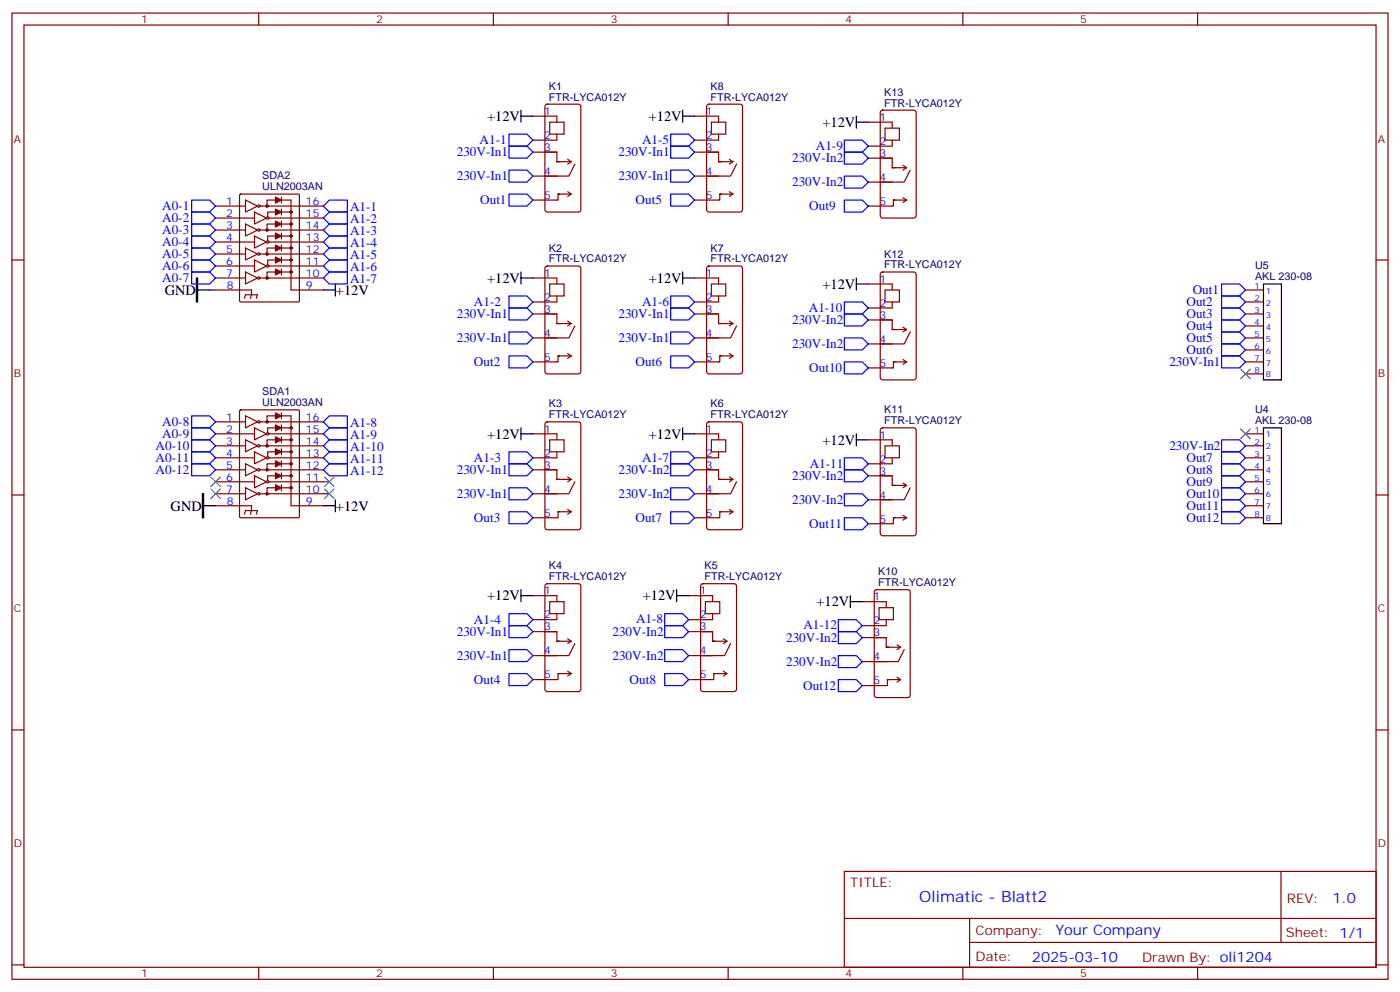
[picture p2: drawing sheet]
<svg xmlns="http://www.w3.org/2000/svg" width="412mm" height="292mm" viewBox="0 0 412 292" stroke-linecap="round" stroke-linejoin="round" font-family="sans-serif">
<g fill="none" stroke="#870000" stroke-width=".35">
<path d="M3.5 3.8h405.4v284.4h-405.4zM7.1 7.4h398.2v277.3h-398.2zM76.2 3.8v3.6M145.3 3.8v3.6M214.5 3.8v3.6M283.6 3.8v3.6M352.8 3.8v3.6M157 34.2h7v1.7M160.7 30.9l.5-.2h9.2l.6 .4 .1 30.6-.5 .7h-9.4l-.6-.5-.1-30.5zM161.9 35.9h4.3v3.6h-4.3zM164 39.5v1.7h-7M204.6 34.2h7.1v1.7"/>
<path d="M208.4 30.9l.4-.2h9.2l.7 .4v30.6l-.4 .7h-9.5l-.6-.5-.1-30.5zM209.5 35.9h4.3v3.6h-4.3zM211.7 39.5v1.7h-7.1M255.8 35.9h7v1.8M259.5 32.6l.5-.2h9.2l.6 .5 .1 30.6-.5 .6-9.4 .1-.7-.5v-30.6zM260.7 37.7h4.2v3.5h-4.2zM70.6 57.3l.3-.2h16.9l.3 .2 .1 31.2-.2 .3-17.1 .1-.3-.2zM72.3 58.9l3.5 1.7-3.5 1.8zM81.1 58.9h-2.4v1.7M82.9 58.9h2.8v26.4h9.5M82.9 58v1.8M157 44.8h7"/>
<path d="M157 51.8h7M160.5 44.8h3.5v2.8M164.4 57.1v1.8h-7.4M164.7 47.6h-.7h4.3M164.7 57.1h-.3h3.9M167.2 46.9l1.1 .7M167.2 56.4l1.1 .7M168.3 47.6l-1.1 .7M168.3 57.1l-1.1 .7M169.3 48.3l-1.7 3.5h-7.1M204.6 44.8h7.1M204.6 51.8h7.1"/>
<path d="M208.1 44.8h3.6v2.8M212 57.1v1.8h-7.4M212.4 47.6h-.7h4.2M212.4 57.1h-.4h3.9M214.8 46.9l1.1 .7M214.8 56.4l1.1 .7M215.9 47.6l-1.1 .7M215.9 57.1l-1.1 .7M217 48.3l-1.8 3.5h-7.1M255.8 46.5h7M255.8 53.6h7M259.3 46.5h3.5v2.9"/>
<path d="M262.8 41.2v1.8h-7M263.2 58.9v1.7h-7.4M263.5 49.4h-.7h4.3M263.5 58.9h-.3h3.9M266 48.6l1.1 .8M266 58.2l1.1 .7M267.1 49.4l-1.1 .7M267.1 58.9l-1.1 .7M268.1 50.1l-1.8 3.5h-7M3.5 76.5h3.6M63.5 60.6h8.8M63.5 64.2h11.5"/>
<path d="M63.5 67.7h8.8M63.5 71.2h7.1M63.5 74.8h8.8M63.5 78.3h11.5M70.7 71.2h4.3M72.3 73l3.5 1.8-3.5 1.7zM72.3 65.9l3.5 1.8-3.5 1.8zM75 76.5l3.5 1.8-3.5 1.7zM75 69.5l3.5 1.7-3.5 1.8zM75 62.4l3.5 1.8-3.5 1.7zM76.6 60.6h18.6M76.6 67.7h18.6"/>
<path d="M76.6 74.8h18.6M81.1 73h-2.4v1.8M81.1 65.9h-2.4v1.8M81.1 76.5h-2.3v1.4M81.3 69.5h-2.5v1.4M81.3 62.4h-2.5v1.4M82.9 76.5h2.8M82.9 61.5v1.8M82.9 65.1v1.7M82.9 68.6v1.7M82.9 72.1v1.8M82.9 75.6v1.8"/>
<path d="M82.9 79.2v1.7M82.9 73h2.8M82.9 69.5h2.8M82.9 65.9h2.8M82.9 62.4h2.8M95.2 78.3h-16a.35 .35 0 0 0-.5-.3 .35 .35 0 0 0-.1 .5 .35 .35 0 0 0 .6-.1M95.2 71.2h-16a.35 .35 0 0 0-.5-.3 .35 .35 0 0 0-.1 .6 .35 .35 0 0 0 .6-.2M95.2 64.2h-16a.35 .35 0 0 0-.5-.3 .35 .35 0 0 0-.1 .5 .35 .35 0 0 0 .6-.1M160.7 78.5l.5-.2h9.2l.6 .4 .1 30.6-.5 .7h-9.4l-.6-.4-.1-30.6zM208.4 78.5l.4-.2h9.2l.7 .4v30.6l-.4 .7h-9.5l-.6-.4-.1-30.6zM405.3 76.5h3.6M63.5 81.8h8.8"/>
<path d="M63.5 85.3h10.6v1.4l-.4 1.1M72 87.8l.3-1.1h3.5l-.3 1.1M72.3 80l3.5 1.8-3.5 1.8zM76.6 81.8h18.6M81.1 80h-2.4v1.8M82.9 80h2.8M157 81.8h7v1.8M157 92.4h7M157 99.4h7M160.5 92.4h3.5v2.8M161.9 83.6h4.3v3.5h-4.3zM164 87.1v1.8h-7"/>
<path d="M164.7 95.2h-.7h4.3M167.2 94.5l1.1 .7M168.3 95.2l-1.1 .7M169.3 95.9l-1.7 3.5h-7.1M204.6 92.4h7.1M204.6 81.8h7.1v1.8M204.6 99.4h7.1M208.1 92.4h3.6v2.8M209.5 83.6h4.3v3.5h-4.3zM211.7 87.1v1.8h-7.1M212.4 95.2h-.7h4.2M214.8 94.5l1.1 .7"/>
<path d="M215.9 95.2l-1.1 .7M217 95.9l-1.8 3.5h-7.1M255.8 83.6h7v1.7M255.8 94.2h7M259.3 94.2h3.5v2.8M259.5 80.3l.5-.3h9.2l.6 .5 .1 30.6-.5 .6-9.4 .1-.7-.5v-30.5zM260.7 85.3h4.2v3.6h-4.2zM262.8 88.9v1.7h-7M263.5 97h-.7h4.3M266 96.3l1.1 .7M267.1 97l-1.1 .7M268.1 97.7l-1.8 3.5h-7"/>
<path d="M366.9 92.4h5.3M366.9 99.4h5.3M366.9 88.9h5.3M366.9 85.3h5.3M366.9 95.9h5.3M164.4 104.7v1.8h-7.4M164.7 104.7h-.3h3.9M167.2 104l1.1 .7M168.3 104.7l-1.1 .7M212 104.7v1.8h-7.4M212.4 104.7h-.4h3.9M214.8 104l1.1 .7"/>
<path d="M215.9 104.7l-1.1 .7M255.8 101.2h7M263.2 106.5v1.8h-7.4M263.5 106.5h-.3h3.9M266 105.8l1.1 .7M267.1 106.5l-1.1 .7M366.9 106.5h5.3M366.9 103h5.3M366.9 110h5.3M63.5 138.3h8.8M63.5 127.7h11.5M63.5 134.7h7.1"/>
<path d="M63.5 124.1h8.8M63.5 131.2h8.8M70.6 120.8l.3-.2h16.9l.3 .2 .1 31.2-.2 .3-17.1 .1-.3-.2zM70.7 134.7h4.3M72.3 136.5l3.5 1.8-3.5 1.7zM72.3 129.4l3.5 1.8-3.5 1.8zM72.3 122.4l3.5 1.7-3.5 1.8zM75 133l3.5 1.7-3.5 1.8zM75 125.9l3.5 1.8-3.5 1.7zM76.6 138.3h18.6M76.6 124.1h18.6M76.6 131.2h18.6"/>
<path d="M81.1 136.5h-2.4v1.8M81.1 129.4h-2.4v1.8M81.1 122.4h-2.4v1.7M81.3 133h-2.5v1.4M81.3 125.9h-2.5v1.4M82.9 129.4h2.8M82.9 136.5h2.8M82.9 122.4h2.8v26.4h9.5M82.9 121.5v1.8M82.9 125v1.8M82.9 128.6v1.7M82.9 132.1v1.7"/>
<path d="M82.9 135.6v1.8M82.9 139.1v1.8M82.9 133h2.8M82.9 125.9h2.8M95.2 134.7h-16a.35 .35 0 0 0-.5-.3 .35 .35 0 0 0-.1 .6 .35 .35 0 0 0 .6-.2M95.2 127.7h-16a.35 .35 0 0 0-.5-.3 .35 .35 0 0 0-.1 .5 .35 .35 0 0 0 .6-.1M157 127.7h7v1.7M157 138.3h7M160.5 138.3h3.5v2.8M160.7 124.3l.5-.2h9.2l.6 .5 .1 30.6-.5 .6-9.4 .1-.6-.5-.1-30.6zM161.9 129.4h4.3v3.6h-4.3zM164 133v1.7h-7"/>
<path d="M204.6 138.3h7.1M204.6 127.7h7.1v1.7M208.1 138.3h3.6v2.8M208.4 124.3l.4-.2h9.2l.7 .5v30.6l-.4 .6-9.5 .1-.6-.5-.1-30.6zM209.5 129.4h4.3v3.6h-4.3zM211.7 133v1.7h-7.1M255.8 129.4h7v1.8M259.5 126.1l.5-.2h9.2l.6 .4 .1 30.7-.5 .6-9.4 .1-.7-.5v-30.6zM260.7 131.2h4.2v3.5h-4.2zM262.8 134.7v1.8h-7M366.9 138.3h5.3M366.9 127.7h5.3"/>
<path d="M366.9 134.7h5.3M366.9 131.2h5.3M3.5 145.7h3.6M63.5 145.3h8.8M63.5 141.8h11.5M63.5 148.8h10.6v1.4l-.4 1.1M72 151.3l.3-1.1h3.5l-.3 1.1M72.3 143.5l3.5 1.8-3.5 1.8zM75 140l3.5 1.8-3.5 1.7zM76.6 145.3h18.6M81.1 143.5h-2.4v1.8M81.1 140h-2.3v1.4"/>
<path d="M82.9 140h2.8M82.9 142.7v1.7M82.9 143.5h2.8M95.2 141.8h-16a.35 .35 0 0 0-.5-.3 .35 .35 0 0 0-.1 .5 .35 .35 0 0 0 .6-.1M157 145.3h7M164.4 150.6v1.8h-7.4M164.7 141.1h-.7h4.3M164.7 150.6h-.3h3.9M167.2 140.4l1.1 .7M167.2 149.9l1.1 .7M168.3 141.1l-1.1 .7M168.3 150.6l-1.1 .7"/>
<path d="M169.3 141.8l-1.7 3.5h-7.1M204.6 145.3h7.1M212 150.6v1.8h-7.4M212.4 141.1h-.7h4.2M212.4 150.6h-.4h3.9M214.8 140.4l1.1 .7M214.8 149.9l1.1 .7M215.9 141.1l-1.1 .7M215.9 150.6l-1.1 .7M217 141.8l-1.8 3.5h-7.1M255.8 140h7M255.8 147.1h7"/>
<path d="M259.3 140h3.5v2.8M263.2 152.4v1.7h-7.4M263.5 142.8h-.7h4.3M263.5 152.4h-.3h3.9M266 142.1l1.1 .7M266 151.7l1.1 .7M267.1 142.8l-1.1 .7M267.1 152.4l-1.1 .7M268.1 143.5l-1.8 3.6h-7M366.9 145.3h5.3M366.9 152.4h5.3M366.9 141.8h5.3"/>
<path d="M366.9 148.8h5.3M405.3 145.7h3.6M157 175.3h7v1.8M160.7 172l.5-.2h9.2l.6 .4 .1 30.6-.5 .7h-9.4l-.6-.4-.1-30.6zM161.9 177.1h4.3v3.5h-4.3zM202.8 175.3h7.1v1.8M206.6 172l.5-.2h9.2l.6 .4 .1 30.6-.5 .7h-9.4l-.7-.4v-30.6zM207.8 177.1h4.2v3.5h-4.2zM254 177.1h7.1v1.7M257.8 173.7l.4-.2h9.2l.7 .5v30.6l-.5 .6-9.4 .1-.6-.5-.1-30.6zM258.9 178.8h4.3v3.6h-4.3zM157 185.9h7"/>
<path d="M157 192.9h7M160.5 185.9h3.5v2.8M164 180.6v1.8h-7M164.4 198.2v1.8h-7.4M164.7 188.7h-.7h4.3M164.7 198.2h-.3h3.9M167.2 188l1.1 .7M167.2 197.5l1.1 .7M168.3 188.7l-1.1 .7M168.3 198.2l-1.1 .7M169.3 189.4l-1.7 3.5h-7.1M202.8 185.9h7.1"/>
<path d="M202.8 192.9h7.1M206.4 185.9h3.5v2.8M209.9 180.6v1.8h-7.1M210.3 198.2v1.8h-7.5M210.6 188.7h-.7h4.2M210.6 198.2h-.3h3.8M213.1 188l1 .7M213.1 197.5l1 .7M214.1 188.7l-1 .7M214.1 198.2l-1 .7M215.2 189.4l-1.8 3.5h-7M254 187.6h7.1"/>
<path d="M254 194.7h7.1M257.5 187.6h3.6v2.9M261.1 182.4v1.7h-7.1M261.4 200v1.8h-7.4M261.8 190.5h-.7h4.2M261.8 200h-.4h3.9M264.2 189.8l1.1 .7M264.2 199.3l1.1 .7M265.3 190.5l-1.1 .7M265.3 200l-1.1 .7M266.3 191.2l-1.7 3.5h-7.1M3.5 214.8h3.6"/>
<path d="M405.3 214.8h3.6M248.7 256.4h156.6v28.3h-156.6zM377.3 256.5v20.8M248.7 270.3h156.5M285.6 277.3h119.6M285.6 270.3v14.1M3.5 284h3.6M76.2 284.7v3.5M145.3 284.7v3.5M214.5 284.7v3.5M283.6 284.7v3.5M352.8 284.7v3.5"/>
<path d="M405.3 284h3.6"/>
<circle cx="76.2" cy="60.6" r=".35"/>
<circle cx="76.2" cy="67.7" r=".35"/>
<circle cx="76.2" cy="74.8" r=".35"/>
<circle cx="76.2" cy="81.8" r=".35"/>
<circle cx="76.2" cy="131.2" r=".35"/>
<circle cx="76.2" cy="138.3" r=".35"/>
<circle cx="76.2" cy="124.1" r=".35"/>
<circle cx="76.2" cy="145.3" r=".35"/>
</g>
<g fill="#870000" stroke="#870000" stroke-width=".35">
<path d="M81.1 142.7l1.8 .8-1.8 .9z"/>
<path d="M81.1 139.1l1.8 .9-1.8 .9z"/>
<path d="M81.1 135.6l1.8 .9-1.8 .9z"/>
<path d="M81.1 132.1l1.8 .9-1.8 .8z"/>
<path d="M81.1 128.6l1.8 .8-1.8 .9z"/>
<path d="M81.1 125l1.8 .9-1.8 .9z"/>
<path d="M81.1 121.5l1.8 .9-1.8 .9z"/>
<path d="M81.1 79.2l1.8 .8-1.8 .9z"/>
<path d="M81.1 75.6l1.8 .9-1.8 .9z"/>
<path d="M81.1 72.1l1.8 .9-1.8 .9z"/>
<path d="M81.1 68.6l1.8 .9-1.8 .8z"/>
<path d="M81.1 65.1l1.8 .8-1.8 .9z"/>
<path d="M81.1 61.5l1.8 .9-1.8 .9z"/>
<path d="M81.1 58l1.8 .9-1.8 .9z"/>
<circle cx="85.7" cy="125.9" r=".35"/>
<circle cx="85.7" cy="129.4" r=".35"/>
<circle cx="85.7" cy="133" r=".35"/>
<circle cx="85.7" cy="136.5" r=".35"/>
<circle cx="85.7" cy="140" r=".35"/>
<circle cx="85.7" cy="143.5" r=".35"/>
<circle cx="78.7" cy="124.1" r=".35"/>
<circle cx="78.7" cy="131.2" r=".35"/>
<circle cx="78.7" cy="138.3" r=".35"/>
<circle cx="78.7" cy="145.3" r=".35"/>
<circle cx="85.7" cy="62.4" r=".35"/>
<circle cx="85.7" cy="65.9" r=".35"/>
<circle cx="85.7" cy="69.5" r=".35"/>
<circle cx="85.7" cy="73" r=".35"/>
<circle cx="85.7" cy="76.5" r=".35"/>
<circle cx="85.7" cy="80" r=".35"/>
<circle cx="78.7" cy="60.6" r=".35"/>
<circle cx="78.7" cy="67.7" r=".35"/>
<circle cx="78.7" cy="74.8" r=".35"/>
<circle cx="78.7" cy="81.8" r=".35"/>
</g>
<path d="M57.9 81.8h.3v7.1h-.3zM59.6 145.3h.4v7.1h-.4z" fill="#000" stroke="#000" stroke-width=".35"/>
<g fill="none" stroke="#000" stroke-width=".35">
<path d="M153.5 34.2h3.5M153.5 32.4v3.5M201.1 34.2h3.5M201.1 32.4v3.5M252.2 34.2v3.5M252.2 35.9h3.6M58.2 85.3h3.5M95.2 85.3h3.6M98.8 83.6v3.5M153.5 80v3.6M153.5 81.8h3.5M201.1 81.8h3.5"/>
<path d="M201.1 80v3.6M252.2 81.8v3.5M252.2 83.6h3.6M372.2 83.6h5.3v28.2h-5.3zM153.5 125.9v3.5M153.5 127.7h3.5M201.1 127.7h3.5M201.1 125.9v3.5M252.2 129.4h3.6M252.2 127.7v3.5M372.2 125.9h5.3v28.2h-5.3zM60 148.8h3.5"/>
<path d="M95.2 148.8h3.6M98.8 147.1v3.5M153.5 173.5v3.6M153.5 175.3h3.5M199.3 175.3h3.5M199.3 173.5v3.6M250.5 177.1h3.5M250.5 175.3v3.5"/>
</g>
<path d="M61.7 85.3h1.8M95.2 145.3h1.8M95.2 141.8h1.8" fill="none" stroke="#008700" stroke-width=".35"/>
<g fill="none" stroke="#00f" stroke-width=".35">
<path d="M149.9 39.5h5.3l1.8 1.7-1.8 1.8h-5.3zM197.6 39.5h5.2l1.8 1.7-1.8 1.8h-5.2zM56.4 58.9h5.3l1.8 1.7-1.8 1.8h-5.3zM149.9 57.1h5.3l1.8 1.8-1.8 1.7h-5.3zM149.9 50.1h5.3l1.8 1.7-1.8 1.8h-5.3zM149.9 43h5.3l1.8 1.8-1.8 1.7h-5.3zM197.6 50.1h5.2l1.8 1.7-1.8 1.8h-5.2zM197.6 57.1h5.2l1.8 1.8-1.8 1.7h-5.2zM197.6 43h5.2l1.8 1.8-1.8 1.7h-5.2zM248.7 51.8h5.3l1.8 1.8-1.8 1.8h-5.3zM248.7 44.8h5.3l1.8 1.7-1.8 1.8h-5.3zM248.7 41.2h5.3l1.8 1.8-1.8 1.8h-5.3z"/>
<path d="M248.7 58.9h5.3l1.8 1.7-1.8 1.8h-5.3zM56.4 62.4h5.3l1.8 1.8-1.8 1.7h-5.3zM56.4 65.9h5.3l1.8 1.8-1.8 1.8h-5.3zM56.4 69.5h5.3l1.8 1.7-1.8 1.8h-5.3zM56.4 73h5.3l1.8 1.8-1.8 1.7h-5.3zM56.4 76.5h5.3l1.8 1.8-1.8 1.7h-5.3zM95.2 60.6l1.8-1.7h5.3v3.5h-5.3zM95.2 64.2l1.8-1.8h5.3v3.5h-5.3zM95.2 67.7l1.8-1.8h5.3v3.6h-5.3zM95.2 71.2l1.8-1.7h5.3v3.5h-5.3zM95.2 74.8l1.8-1.8h5.3v3.5h-5.3zM95.2 78.3l1.8-1.8h5.3v3.5h-5.3z"/>
<path d="M56.4 80h5.3l1.8 1.8-1.8 1.8h-5.3zM95.2 81.8l1.8-1.8h5.3v3.6h-5.3zM149.9 87.1h5.3l1.8 1.8-1.8 1.7h-5.3zM149.9 97.7h5.3l1.8 1.7-1.8 1.8h-5.3zM149.9 90.6h5.3l1.8 1.8-1.8 1.8h-5.3zM197.6 97.7h5.2l1.8 1.7-1.8 1.8h-5.2zM197.6 90.6h5.2l1.8 1.8-1.8 1.8h-5.2zM197.6 87.1h5.2l1.8 1.8-1.8 1.7h-5.2zM248.7 99.4h5.3l1.8 1.8-1.8 1.8h-5.3zM248.7 92.4h5.3l1.8 1.8-1.8 1.7h-5.3zM248.7 88.9h5.3l1.8 1.7-1.8 1.8h-5.3zM359.8 83.6h5.3l1.8 1.7-1.8 1.8h-5.3z"/>
<path d="M359.8 87.1h5.3l1.8 1.8-1.8 1.7h-5.3zM359.8 90.6h5.3l1.8 1.8-1.8 1.8h-5.3zM359.8 94.2h5.3l1.8 1.7-1.8 1.8h-5.3zM359.8 97.7h5.3l1.8 1.7-1.8 1.8h-5.3zM149.9 104.7h5.3l1.8 1.8-1.8 1.8h-5.3zM197.6 104.7h5.2l1.8 1.8-1.8 1.8h-5.2zM248.7 106.5h5.3l1.8 1.8-1.8 1.7h-5.3zM359.8 101.2h5.3l1.8 1.8-1.8 1.7h-5.3zM359.8 104.7h5.3l1.8 1.8-1.8 1.8h-5.3zM56.4 122.4h5.3l1.8 1.7-1.8 1.8h-5.3zM56.4 125.9h5.3l1.8 1.8-1.8 1.7h-5.3zM56.4 129.4h5.3l1.8 1.8-1.8 1.8h-5.3z"/>
<path d="M56.4 133h5.3l1.8 1.7-1.8 1.8h-5.3zM56.4 136.5h5.3l1.8 1.8-1.8 1.7h-5.3zM95.2 124.1l1.8-1.7h5.3v3.5h-5.3zM95.2 131.2l1.8-1.8h5.3v3.6h-5.3zM95.2 134.7l1.8-1.7h5.3v3.5h-5.3zM95.2 138.3l1.8-1.8h5.3v3.5h-5.3zM97 125.9h5.3v3.5h-5.3l-1.8-1.7zM149.9 133h5.3l1.8 1.7-1.8 1.8h-5.3zM149.9 136.5h5.3l1.8 1.8-1.8 1.7h-5.3zM197.6 133h5.2l1.8 1.7-1.8 1.8h-5.2zM197.6 136.5h5.2l1.8 1.8-1.8 1.7h-5.2zM248.7 138.3h5.3l1.8 1.7-1.8 1.8h-5.3z"/>
<path d="M248.7 134.7h5.3l1.8 1.8-1.8 1.8h-5.3zM359.8 133h5.3l1.8 1.7-1.8 1.8h-5.3zM359.8 136.5h5.3l1.8 1.8-1.8 1.7h-5.3zM359.8 129.4h5.3l1.8 1.8-1.8 1.8h-5.3zM149.9 150.6h5.3l1.8 1.8-1.8 1.7h-5.3zM149.9 143.5h5.3l1.8 1.8-1.8 1.8h-5.3zM197.6 143.5h5.2l1.8 1.8-1.8 1.8h-5.2zM197.6 150.6h5.2l1.8 1.8-1.8 1.7h-5.2zM248.7 145.3h5.3l1.8 1.8-1.8 1.7h-5.3zM248.7 152.4h5.3l1.8 1.7-1.8 1.8h-5.3zM359.8 140h5.3l1.8 1.8-1.8 1.7h-5.3zM359.8 143.5h5.3l1.8 1.8-1.8 1.8h-5.3z"/>
<path d="M359.8 147.1h5.3l1.8 1.7-1.8 1.8h-5.3zM359.8 150.6h5.3l1.8 1.8-1.8 1.7h-5.3zM149.9 180.6h5.3l1.8 1.8-1.8 1.7h-5.3zM149.9 198.2h5.3l1.8 1.8-1.8 1.8h-5.3zM149.9 191.2h5.3l1.8 1.7-1.8 1.8h-5.3zM149.9 184.1h5.3l1.8 1.8-1.8 1.7h-5.3zM195.8 191.2h5.3l1.7 1.7-1.7 1.8h-5.3zM195.8 198.2h5.3l1.7 1.8-1.7 1.8h-5.3zM195.8 184.1h5.3l1.7 1.8-1.7 1.7h-5.3zM195.8 180.6h5.3l1.7 1.8-1.7 1.7h-5.3zM246.9 192.9h5.3l1.8 1.8-1.8 1.8h-5.3zM246.9 185.9h5.3l1.8 1.7-1.8 1.8h-5.3z"/>
<path d="M246.9 182.4h5.3l1.8 1.7-1.8 1.8h-5.3zM246.9 200h5.3l1.8 1.8-1.8 1.7h-5.3z"/>
</g>
<path d="M365.5 108.6l2.8 2.8M368.3 108.6l-2.8 2.8M365.5 126.3l2.8 2.8M368.3 126.3l-2.8 2.8M62.1 140.4l2.8 2.8M62.1 143.9l2.8 2.8M64.9 140.4l-2.8 2.8M64.9 143.9l-2.8 2.8M95.6 140.4l2.8 2.8M95.6 143.9l2.8 2.8M98.4 140.4l-2.8 2.8M98.4 143.9l-2.8 2.8" fill="none" stroke="#3c3" stroke-width=".35"/>
<text font-size="4.6" fill="#00f" x="270.8" y="265.5">Olimatic - Blatt2</text>
<g font-size="4.2">
<text x="143.5" y="35.6">+12V</text>
<text x="191.1" y="35.6">+12V</text>
<text x="242.3" y="37.4">+12V</text>
<text x="143.5" y="83.2">+12V</text>
<text x="191.1" y="83.2">+12V</text>
<text x="48.5" y="86.7">GND</text>
<text x="99" y="86.7">+12V</text>
<text x="242.3" y="85">+12V</text>
<text x="143.5" y="129.1">+12V</text>
<text x="191.1" y="129.1">+12V</text>
<text x="242.3" y="130.8">+12V</text>
<text x="50.3" y="150.2">GND</text>
<text x="99" y="150.2">+12V</text>
<text x="143.5" y="176.7">+12V</text>
<text x="189.3" y="176.7">+12V</text>
<text x="240.5" y="178.5">+12V</text>
</g>
<g font-size="4.2" fill="#00f">
<text x="392.5" y="265.7">1.0</text>
<text x="310.9" y="275.3">Your Company</text>
<text x="304" y="283.1">2025-03-10</text>
</g>
<g font-size="3.9" fill="#00f">
<text x="134.6" y="46">230V-In1</text>
<text x="141.3" y="42.5">A1-1</text>
<text x="182.2" y="46">230V-In1</text>
<text x="189.1" y="42.3">A1-5</text>
<text x="233.3" y="47.8">230V-In2</text>
<text x="240.3" y="44.1">A1-9</text>
<text x="134.6" y="53.1">230V-In1</text>
<text x="182.2" y="53.1">230V-In1</text>
<text x="233.3" y="54.8">230V-In2</text>
<text x="47.8" y="61.9">A0-1</text>
<text x="47.8" y="65.3">A0-2</text>
<text x="103.1" y="62">A1-1</text>
<text x="103.1" y="65.6">A1-2</text>
<text x="141.5" y="60.1">Out1</text>
<text x="187.2" y="60">Out5</text>
<text x="238.4" y="61.8">Out9</text>
<text x="47.8" y="68.9">A0-3</text>
<text x="103.1" y="69.1">A1-3</text>
<text x="47.8" y="72.4">A0-4</text>
<text x="47.8" y="75.9">A0-5</text>
<text x="103.1" y="72.7">A1-4</text>
<text x="103.1" y="76.2">A1-5</text>
<text x="47.8" y="79.4">A0-6</text>
<text x="47.8" y="83">A0-7</text>
<text x="103.1" y="79.7">A1-6</text>
<text x="103.1" y="83.3">A1-7</text>
<text x="189.1" y="90">A1-6</text>
<text x="351.4" y="86.5">Out1</text>
<text x="134.6" y="93.6">230V-In1</text>
<text x="139.6" y="90">A1-2</text>
<text x="182.2" y="93.7">230V-In1</text>
<text x="233.3" y="95.4">230V-In2</text>
<text x="238.3" y="91.7">A1-10</text>
<text x="349.5" y="90">Out2</text>
<text x="349.5" y="93.6">Out3</text>
<text x="134.6" y="100.7">230V-In1</text>
<text x="182.2" y="100.7">230V-In1</text>
<text x="349.5" y="97.1">Out4</text>
<text x="349.5" y="100.6">Out5</text>
<text x="139.6" y="107.7">Out2</text>
<text x="187.2" y="107.7">Out6</text>
<text x="233.3" y="102.5">230V-In2</text>
<text x="344.5" y="107.8">230V-In1</text>
<text x="349.5" y="104.1">Out6</text>
<text x="238.4" y="109.4">Out10</text>
<text x="47.8" y="125.3">A0-8</text>
<text x="103.1" y="125.6">A1-8</text>
<text x="47.8" y="128.8">A0-9</text>
<text x="103.1" y="129.1">A1-9</text>
<text x="45.8" y="132.4">A0-10</text>
<text x="45.8" y="135.9">A0-11</text>
<text x="103.1" y="132.6">A1-10</text>
<text x="103.1" y="136.2">A1-11</text>
<text x="139.6" y="135.9">A1-3</text>
<text x="189.1" y="135.8">A1-7</text>
<text x="238.5" y="137.6">A1-11</text>
<text x="344.5" y="132.5">230V-In2</text>
<text x="349.5" y="135.9">Out7</text>
<text x="45.8" y="139.4">A0-12</text>
<text x="103.1" y="139.7">A1-12</text>
<text x="134.6" y="139.5">230V-In1</text>
<text x="182.2" y="139.5">230V-In2</text>
<text x="233.3" y="141.3">230V-In2</text>
<text x="349.5" y="139.4">Out8</text>
<text x="349.5" y="142.9">Out9</text>
<text x="134.6" y="146.6">230V-In1</text>
<text x="182.2" y="146.6">230V-In2</text>
<text x="233.3" y="148.3">230V-In2</text>
<text x="349.5" y="146.5">Out10</text>
<text x="139.6" y="153.5">Out3</text>
<text x="187.2" y="153.5">Out7</text>
<text x="238.4" y="155.3">Out11</text>
<text x="349.5" y="150">Out11</text>
<text x="349.5" y="153.5">Out12</text>
<text x="139.6" y="183.5">A1-4</text>
<text x="187.4" y="183.4">A1-8</text>
<text x="236.7" y="185.2">A1-12</text>
<text x="134.6" y="187.1">230V-In1</text>
<text x="180.4" y="187.1">230V-In2</text>
<text x="231.6" y="188.9">230V-In2</text>
<text x="134.6" y="194.2">230V-In1</text>
<text x="180.4" y="194.2">230V-In2</text>
<text x="231.6" y="196">230V-In2</text>
<text x="139.6" y="201.2">Out4</text>
<text x="185.5" y="201.2">Out8</text>
<text x="236.6" y="202.9">Out12</text>
</g>
<g font-size="3.9" fill="#800">
<text x="250.5" y="261">TITLE:</text>
<text x="379.1" y="265.7">REV:</text>
<text x="287.4" y="275.2">Company:</text>
<text x="378.7" y="275.8">Sheet: 1/1</text>
<text x="287.4" y="282.9">Date:</text>
<text x="336.4" y="283">Drawn By: oli1204</text>
</g>
<g font-size="3.2" fill="#800">
<text x="41.6" y="6.8">1</text>
<text x="110.8" y="6.8">2</text>
<text x="179.9" y="6.8">3</text>
<text x="249.1" y="6.8">4</text>
<text x="318.2" y="6.8">5</text>
<text x="4.1" y="41.9">A</text>
<text x="405.9" y="41.9">A</text>
<text x="4.1" y="111.1">B</text>
<text x="405.9" y="111.1">B</text>
<text x="4.1" y="180.2">C</text>
<text x="405.9" y="180.2">C</text>
<text x="4.1" y="249.4">D</text>
<text x="405.9" y="249.4">D</text>
<text x="41.6" y="287.7">1</text>
<text x="110.8" y="287.7">2</text>
<text x="179.9" y="287.7">3</text>
<text x="249.1" y="287.7">4</text>
<text x="318.2" y="287.7">5</text>
</g>
<g font-size="3.2" fill="#000080">
<text x="161.7" y="29.6">FTR-LYCA012Y</text>
<text x="161.7" y="26.4">K1</text>
<text x="209.3" y="29.6">FTR-LYCA012Y</text>
<text x="209.3" y="26.4">K8</text>
<text x="260.5" y="28.2">K13</text>
<text x="260.5" y="31.4">FTR-LYCA012Y</text>
<text x="77.3" y="52.7">SDA2</text>
<text x="77.3" y="55.9">ULN2003AN</text>
<text x="161.7" y="77.2">FTR-LYCA012Y</text>
<text x="161.7" y="74">K2</text>
<text x="209.3" y="77.2">FTR-LYCA012Y</text>
<text x="209.3" y="74">K7</text>
<text x="260.5" y="75.8">K12</text>
<text x="260.5" y="79">FTR-LYCA012Y</text>
<text x="369.7" y="82.5">AKL 230-08</text>
<text x="369.7" y="79.3">U5</text>
<text x="77.3" y="119.4">ULN2003AN</text>
<text x="77.3" y="116.2">SDA1</text>
<text x="161.7" y="119.9">K3</text>
<text x="209.3" y="119.9">K6</text>
<text x="161.7" y="123.1">FTR-LYCA012Y</text>
<text x="209.3" y="123.1">FTR-LYCA012Y</text>
<text x="260.5" y="124.8">FTR-LYCA012Y</text>
<text x="260.5" y="121.7">K11</text>
<text x="369.7" y="124.8">AKL 230-08</text>
<text x="369.7" y="121.6">U4</text>
<text x="161.7" y="167.5">K4</text>
<text x="207.5" y="167.5">K5</text>
<text x="161.7" y="170.7">FTR-LYCA012Y</text>
<text x="207.5" y="170.7">FTR-LYCA012Y</text>
<text x="258.7" y="172.5">FTR-LYCA012Y</text>
<text x="258.7" y="169.3">K10</text>
</g>
<g font-size="3.2" fill="#00f">
<text x="160.3" y="33.8">1</text>
<text x="207.9" y="33.8">1</text>
<text x="259" y="35.6">1</text>
<text x="160.3" y="40.9">2</text>
<text x="207.9" y="40.9">2</text>
<text x="160.3" y="44.4">3</text>
<text x="207.9" y="44.4">3</text>
<text x="259" y="46.2">3</text>
<text x="259" y="42.7">2</text>
<text x="160.3" y="51.5">4</text>
<text x="207.9" y="51.5">4</text>
<text x="259" y="53.2">4</text>
<text x="160.3" y="58.5">5</text>
<text x="207.9" y="58.5">5</text>
<text x="66.6" y="60.3">1</text>
<text x="66.6" y="63.8">2</text>
<text x="90.1" y="63.8">15</text>
<text x="90.1" y="60.3">16</text>
<text x="259" y="60.3">5</text>
<text x="66.6" y="67.3">3</text>
<text x="66.6" y="70.9">4</text>
<text x="90.1" y="70.9">13</text>
<text x="90.1" y="67.3">14</text>
<text x="66.6" y="74.4">5</text>
<text x="66.6" y="77.9">6</text>
<text x="90.1" y="77.9">11</text>
<text x="90.1" y="74.4">12</text>
<text x="66.6" y="81.5">7</text>
<text x="90.1" y="81.5">10</text>
<text x="160.3" y="81.5">1</text>
<text x="207.9" y="81.5">1</text>
<text x="259" y="83.2">1</text>
<text x="66.8" y="85">8</text>
<text x="90.1" y="85">9</text>
<text x="160.3" y="88.5">2</text>
<text x="207.9" y="88.5">2</text>
<text x="160.3" y="92">3</text>
<text x="207.9" y="92">3</text>
<text x="259" y="93.8">3</text>
<text x="259" y="90.3">2</text>
<text x="160.3" y="99.1">4</text>
<text x="207.9" y="99.1">4</text>
<text x="259" y="100.9">4</text>
<text x="160.3" y="106.2">5</text>
<text x="207.9" y="106.2">5</text>
<text x="259" y="107.9">5</text>
<text x="66.6" y="123.8">1</text>
<text x="90.1" y="123.8">16</text>
<text x="66.6" y="127.3">2</text>
<text x="66.6" y="130.8">3</text>
<text x="90.1" y="130.8">14</text>
<text x="90.1" y="127.3">15</text>
<text x="160.3" y="127.3">1</text>
<text x="207.9" y="127.3">1</text>
<text x="259" y="129.1">1</text>
<text x="66.6" y="134.4">4</text>
<text x="66.6" y="137.9">5</text>
<text x="90.1" y="137.9">12</text>
<text x="90.1" y="134.4">13</text>
<text x="160.3" y="137.9">3</text>
<text x="160.3" y="134.4">2</text>
<text x="207.9" y="137.9">3</text>
<text x="207.9" y="134.4">2</text>
<text x="259" y="136.1">2</text>
<text x="66.6" y="141.4">6</text>
<text x="90.1" y="141.4">11</text>
<text x="259" y="139.7">3</text>
<text x="66.6" y="145">7</text>
<text x="66.8" y="148.5">8</text>
<text x="90.1" y="148.5">9</text>
<text x="90.1" y="145">10</text>
<text x="160.3" y="145">4</text>
<text x="207.9" y="145">4</text>
<text x="259" y="146.7">4</text>
<text x="160.3" y="152">5</text>
<text x="207.9" y="152">5</text>
<text x="259" y="153.8">5</text>
<text x="160.3" y="174.9">1</text>
<text x="206.1" y="174.9">1</text>
<text x="257.3" y="176.7">1</text>
<text x="160.3" y="185.5">3</text>
<text x="160.3" y="182">2</text>
<text x="206.1" y="185.5">3</text>
<text x="206.1" y="182">2</text>
<text x="257.3" y="183.8">2</text>
<text x="257.3" y="187.3">3</text>
<text x="160.3" y="192.6">4</text>
<text x="206.1" y="192.6">4</text>
<text x="257.3" y="194.3">4</text>
<text x="160.3" y="199.6">5</text>
<text x="206.1" y="199.6">5</text>
<text x="257.3" y="201.4">5</text>
</g>
<g font-size="2.5" fill="#00f">
<text x="369.6" y="85">1</text>
<text x="369.6" y="88.5">2</text>
<text x="372.9" y="86.4">1</text>
<text x="372.9" y="89.9">2</text>
<text x="369.6" y="92">3</text>
<text x="369.6" y="95.6">4</text>
<text x="372.9" y="93.5">3</text>
<text x="369.6" y="99.1">5</text>
<text x="372.9" y="97">4</text>
<text x="372.9" y="100.5">5</text>
<text x="369.6" y="102.6">6</text>
<text x="369.6" y="106.2">7</text>
<text x="372.9" y="104">6</text>
<text x="372.9" y="107.6">7</text>
<text x="369.6" y="109.7">8</text>
<text x="372.9" y="111.1">8</text>
<text x="369.6" y="127.3">1</text>
<text x="369.6" y="130.8">2</text>
<text x="372.9" y="128.7">1</text>
<text x="369.6" y="134.4">3</text>
<text x="369.6" y="137.9">4</text>
<text x="372.9" y="132.3">2</text>
<text x="372.9" y="135.8">3</text>
<text x="369.6" y="141.4">5</text>
<text x="372.9" y="139.3">4</text>
<text x="372.9" y="142.8">5</text>
<text x="369.6" y="145">6</text>
<text x="369.6" y="148.5">7</text>
<text x="372.9" y="146.4">6</text>
<text x="372.9" y="149.9">7</text>
<text x="369.6" y="152">8</text>
<text x="372.9" y="153.4">8</text>
</g>
</svg>
